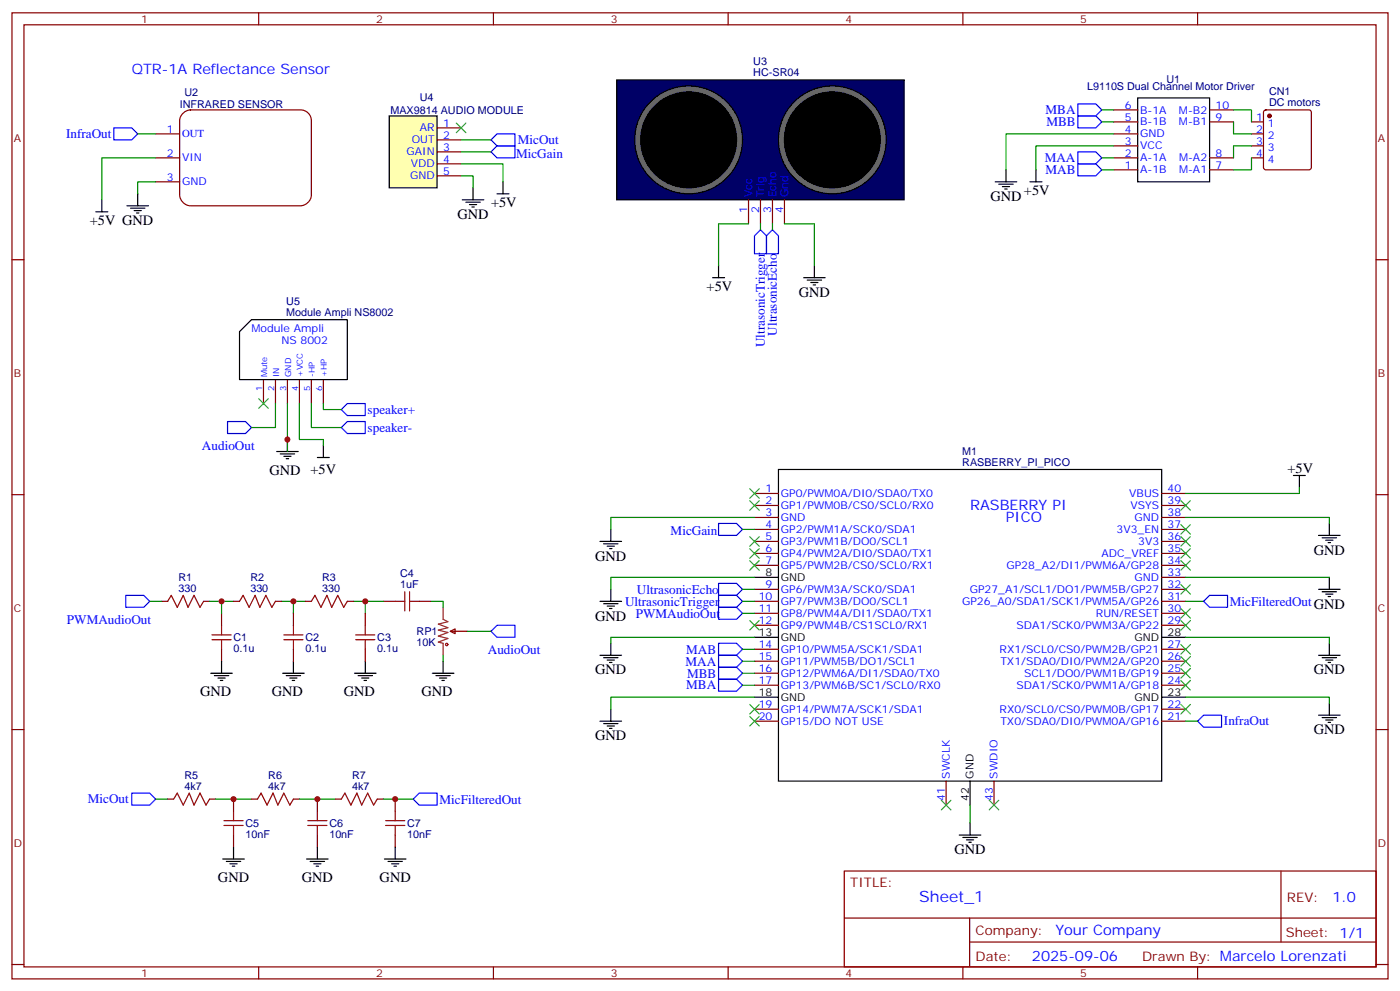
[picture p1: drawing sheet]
<svg xmlns="http://www.w3.org/2000/svg" width="412mm" height="292mm" viewBox="0 0 412 292" stroke-linecap="round" stroke-linejoin="round" font-family="sans-serif">
<g fill="none" stroke="#870000" stroke-width=".35">
<path d="M3.5 3.8h405.4v284.3h-405.4zM7.1 7.3h398.2v277.3h-398.2zM76.2 3.8v3.5M145.3 3.8v3.5M214.5 3.8v3.5M283.6 3.8v3.5M352.8 3.8v3.5M328.1 39.4h7M328.1 35.9h7M328.1 32.3h7M356.3 35.9h7.1M356.3 32.3h7.1"/>
<path d="M328.1 50h7M328.1 46.5h7M328.1 42.9h7M356.3 50h7.1M356.3 46.5h7.1M3.5 76.4h3.6M405.3 76.4h3.6M3.5 145.6h3.6M222.2 145.2h7.1M222.2 148.8h7.1M222.2 152.3h7.1M222.2 155.8h7.1"/>
<path d="M222.2 159.3h7.1M342.2 145.2h7M342.2 148.8h7M342.2 152.3h7M342.2 155.8h7M342.2 159.3h7M405.3 145.6h3.6M222.2 162.9h7.1M222.2 166.4h7.1M222.2 173.5h7.1M222.2 177h7.1M342.2 162.9h7"/>
<path d="M342.2 166.4h7M342.2 173.5h7M342.2 177h7M342.2 169.9h7M222.2 180.5h7.1M222.2 184h7.1M222.2 191.1h7.1M222.2 194.6h7.1M222.2 198.2h7.1M342.2 180.5h7M342.2 184h7M342.2 191.1h7"/>
<path d="M342.2 194.6h7M342.2 198.2h7M3.5 214.7h3.6M222.2 201.7h7.1M222.2 208.7h7.1M222.2 212.3h7.1M342.2 201.7h7M342.2 208.7h7M342.2 212.3h7M405.3 214.7h3.6M278.7 229.9v7.1M292.8 229.9v7.1"/>
<path d="M248.7 256.4h156.6v28.2h-156.6zM377.3 256.4v20.9M248.7 270.2h156.5M285.6 277.3h119.6M285.6 270.2v14.1M3.5 283.9h3.6M76.2 284.6v3.5M145.3 284.6v3.5M214.5 284.6v3.5M283.6 284.6v3.5M352.8 284.6v3.5M405.3 283.9h3.6"/>
</g>
<g fill="none" stroke="#000" stroke-width=".35">
<path d="M335.1 28.8h21.2v24.7h-21.2zM293.2 53.5h6.3M294.2 54.2h4.2M295.3 54.9h2.1M296 55.6h.7M296.3 50v3.5M303.4 53.5h3.5M305.2 50v3.5M229.3 138.2h112.9v91.7h-112.9zM381 139.9h3.5M382.8 139.9v3.6M176.7 159.3h6.4"/>
<path d="M179.9 155.8v3.5M388.4 157.6h6.4M389.5 158.3h4.2M390.5 159h2.1M391.2 159.7h.7M391.6 154.1v3.5M176.7 177h6.4M177.8 177.7h4.2M177.8 160.1h4.2M178.9 178.4h2.1M178.9 160.8h2.1M179.6 179.1h.7"/>
<path d="M179.6 161.5h.7M179.9 173.5v3.5M222.2 169.9h7.1M388.4 173.5h6.4M389.5 174.2h4.2M390.5 174.9h2.1M391.2 175.6h.7M391.6 169.9v3.6M176.7 192.9h6.4M177.8 193.6h4.2M178.9 194.3h2.1M179.6 195h.7"/>
<path d="M179.9 189.3v3.6M222.2 187.6h7.1M342.2 187.6h7M388.4 192.9h6.4M389.5 193.6h4.2M390.5 194.3h2.1M391.2 195h.7M391.6 189.3v3.6M176.7 212.3h6.4M177.8 213h4.2M178.9 213.7h2.1M179.6 214.4h.7"/>
<path d="M179.9 208.7v3.6M222.2 205.2h7.1M342.2 205.2h7M388.4 210.5h6.4M389.5 211.2h4.2M390.5 211.9h2.1M391.2 212.6h.7M391.6 207v3.5M285.8 229.9v7.1M282.6 245.8h6.3M283.6 246.5h4.3M284.7 247.2h2.1"/>
<path d="M285.4 247.9h.7M285.8 242.3v3.5"/>
</g>
<path d="M328.1 39.4h-31.8v10.6M328.1 42.9h-22.9v7.1M222.2 152.3h-42.3v3.5M349.2 152.3h42.4v1.8M222.2 169.9h-42.3v3.6M349.2 169.9h42.4M222.2 187.6h-42.3v1.7M349.2 187.6h42.4v1.7M222.2 205.2h-42.3v3.5M349.2 205.2h42.4v1.8M285.8 237v5.3" fill="none" stroke="#008700" stroke-width=".35"/>
<path d="M53.7 33.5a3.4 3.4 0 0 1 2.4-1.2h32.4a3.2 3.2 0 0 1 3.2 3.2v21.9a3.4 3.4 0 0 1-3.2 3.2h-32.4a3.4 3.4 0 0 1-3.2-3.2v-21.9l.1-.7z" fill="#fff" stroke="#870000" stroke-width=".35"/>
<path d="M45.9 39.4h7M45.9 46.5h7M45.9 53.5h7" fill="none" stroke="#870000" stroke-width=".35"/>
<path d="M181.7 23.5h84.6v35.3h-84.6z" fill="#006" stroke="#000" stroke-width=".35"/>
<circle cx="202.8" cy="41.2" r="15.9" fill="#666" stroke="#000" stroke-width=".35"/>
<path d="M220.5 58.8v7.1M224 58.8v7.1M227.5 58.8v7.1M231.1 58.8v7.1" fill="none" stroke="#870000" stroke-width=".35"/>
<circle cx="245.2" cy="41.2" r="15.9" fill="#666" stroke="#000" stroke-width=".35"/>
<g fill="#000" stroke="#000" stroke-width=".35">
<circle cx="202.8" cy="41.2" r="14.1"/>
<circle cx="245.2" cy="41.2" r="14.1"/>
</g>
<path d="M114.7 34.1h14.1v21.2h-14.1z" fill="#ffffb0" stroke="#000" stroke-width=".35"/>
<g fill="none" stroke="#870000" stroke-width=".35">
<path d="M128.8 37.6h7M368.7 35.9h3.5M368.7 39.4h3.5M372.4 32.6l.5-.3h12.7l.5 .3 .2 .5v16.2l-.2 .5-.5 .2h-12.7l-.5-.2-.2-.5v-16.2zM128.8 51.8h7M128.8 48.2h7M128.8 44.7h7M128.8 41.2h7M368.7 42.9h3.5M368.7 46.5h3.5M77.6 111.7v7.1M81.1 111.7v7.1"/>
<path d="M84.7 111.7v7.1M88.2 111.7v7.1M91.7 111.7v7.1M95.2 111.7v7.1M47.6 177h1.8M60 177h1.7M68.8 177h1.8M81.1 177h1.8M90 177h1.7M102.3 177h1.8M112.9 177h3.5M123.5 177h3.5"/>
<path d="M65.3 180.5v3.5M65.3 191.1v3.5M86.4 180.5v3.5M86.4 191.1v3.5M107.6 180.5v3.5M107.6 191.1v3.5M132.6 185.8l1.5-.7v1.4zM132.6 185.8h5M49.4 235.2h1.8M61.7 235.2h1.8M68.8 235.2v3.5M74.1 235.2h1.7"/>
<path d="M86.4 235.2h1.8M93.5 235.2v3.5M98.8 235.2h1.7M111.1 235.2h1.8M116.4 235.2v3.5M68.8 245.8v3.5M93.5 245.8v3.5M116.4 245.8v3.5"/>
</g>
<g fill="none" stroke="#000" stroke-width=".35">
<path d="M30 58.8v3.5M40.6 57v3.6M136.2 58.8h6.3M137.2 59.5h4.3M139.3 55.3v3.5M146.4 57h3.5M148.2 53.5v3.5M28.2 62.3h3.5M37.4 60.6h6.3M38.5 61.3h4.2M39.5 62h2.1M40.2 62.7h.7"/>
<path d="M138.3 60.2h2.1M139 60.9h.7M211.7 78.2v3.5M239.9 78.2v3.5M74.1 94.1h28.2v17.6h-31.7v-14.1zM209.9 81.7h3.5M236.7 81.7h6.4M237.8 82.4h4.2M238.8 83.1h2.1M239.5 83.9h.7M81.5 132.9h6.3M82.5 133.6h4.3"/>
<path d="M83.6 134.3h2.1M84.3 135h.7M84.7 129.4v3.5M93.5 134.7h3.5M95.2 131.1v3.6M62.1 198.2h6.3M63.1 198.9h4.3M64.2 199.6h2.1M65.3 194.6v3.6M83.3 198.2h6.3M84.3 198.9h4.2M85.4 199.6h2.1"/>
<path d="M86.4 194.6v3.6M104.4 198.2h6.4M105.5 198.9h4.2M106.5 199.6h2.2M107.6 194.6v3.6M127.4 198.2h6.3M128.4 198.9h4.2M129.5 199.6h2.1M130.5 194.6v3.6M64.9 200.3h.7M86.1 200.3h.7M107.2 200.3h.7"/>
<path d="M130.2 200.3h.7M65.6 252.8h6.4M66.7 253.5h4.2M67.7 254.2h2.1M68.4 255h.7M68.8 249.3v3.5M90.3 252.8h6.4M91.4 253.5h4.2M92.4 254.2h2.1M93.1 255h.7M93.5 249.3v3.5M113.2 252.8h6.4"/>
<path d="M114.3 253.5h4.2M115.4 254.2h2.1M116.1 255h.7M116.4 249.3v3.5"/>
</g>
<g fill="none" stroke="#008700" stroke-width=".35">
<path d="M40.6 39.4h5.3M324.6 35.9h3.5M324.6 32.3h3.5M363.4 32.3h5.3v3.6M363.4 35.9v3.5h5.3M45.9 53.5h-5.3v3.5M45.9 46.5h-15.9v12.3M135.8 51.8h3.5v3.5M135.8 48.2h12.4v5.3M135.8 41.2h8.8M135.8 44.7h8.8M324.6 46.5h3.5"/>
<path d="M324.6 50h3.5M368.7 42.9h-5.3v3.6M368.7 46.5v3.5h-5.3M220.5 65.9h-8.8v12.3M224 65.9v1.7M227.5 65.9v1.7M231.1 65.9h8.8v12.3M81.1 118.8v7h-7M84.7 118.8v14.1M88.2 118.8v10.6h7v1.7M91.7 118.8v7h8.8M95.2 118.8v1.7h5.3"/>
<path d="M218.7 155.8h3.5M382.8 143.5v1.7h-33.6M44.1 177h3.5M61.7 177h3.6v3.5M65.3 177h3.5M82.9 177h3.5v3.5M86.4 177h3.6M104.1 177h3.5v3.5M107.6 177h5.3M127 177h3.5v1.8M218.7 177h3.5M218.7 173.5h3.5"/>
<path d="M349.2 177h5.3M130.5 192.9v1.7M137.6 185.8h7M218.7 198.2h3.5M218.7 194.6h3.5M218.7 191.1h3.5M218.7 180.5h3.5M218.7 201.7h3.5M349.2 212.3h3.6M45.9 235.2h3.5M63.5 235.2h10.6M88.2 235.2h10.6"/>
<path d="M112.9 235.2h8.8"/>
</g>
<g fill="none" stroke="#00f" stroke-width=".35">
<path d="M33.5 37.6h5.3l1.8 1.8-1.8 1.8h-5.3zM146.4 39.4h5.3v3.5h-5.3l-1.8-1.7zM317.5 30.6h5.3l1.8 1.7-1.8 1.8h-5.3zM317.5 34.1h5.3l1.8 1.8-1.8 1.7h-5.3zM146.4 42.9h5.3v3.6h-5.3l-1.8-1.8zM317.5 44.7h5.3l1.8 1.8-1.8 1.7h-5.3zM317.5 48.2h5.3l1.8 1.8-1.8 1.8h-5.3zM224 67.6l1.8 1.8v5.3h-3.6v-5.3zM227.5 67.6l1.8 1.8v5.3h-3.5v-5.3zM102.3 118.8h5.3v3.5h-5.3l-1.8-1.8zM67 124.1h5.3l1.8 1.7-1.8 1.8h-5.3zM102.3 124.1h5.3v3.5h-5.3l-1.8-1.8z"/>
<path d="M211.7 154.1h5.3l1.7 1.7-1.7 1.8h-5.3zM37 175.2h5.3l1.8 1.8-1.8 1.8h-5.3zM211.7 171.7h5.3l1.7 1.8-1.7 1.7h-5.3zM211.7 175.2h5.3l1.7 1.8-1.7 1.8h-5.3zM211.7 178.8h5.3l1.7 1.7-1.7 1.8h-5.3zM354.5 177l1.8-1.8h5.3v3.6h-5.3zM144.6 185.8l1.8-1.8h5.3v3.6h-5.3zM211.7 199.9h5.3l1.7 1.8-1.7 1.7h-5.3zM211.7 196.4h5.3l1.7 1.8-1.7 1.7h-5.3zM211.7 192.9h5.3l1.7 1.7-1.7 1.8h-5.3zM211.7 189.3h5.3l1.7 1.8-1.7 1.8h-5.3zM354.5 210.5h5.3v3.5h-5.3l-1.7-1.7z"/>
<path d="M38.8 233.4h5.3l1.8 1.8-1.8 1.8h-5.3zM121.7 235.2l1.8-1.8h5.3v3.6h-5.3z"/>
</g>
<g fill="none" stroke="#3c3" stroke-width=".35">
<path d="M134.4 36.2l2.8 2.9M137.2 36.2l-2.8 2.9M76.2 117.4l2.8 2.8M79 117.4l-2.8 2.8M220.8 157.9l2.9 2.9M220.8 147.4l2.9 2.8M220.8 143.8l2.9 2.8M223.7 157.9l-2.9 2.9M223.7 147.4l-2.9 2.8M223.7 143.8l-2.9 2.8M347.8 157.9l2.9 2.9M347.8 154.4l2.9 2.8"/>
<path d="M347.8 147.4l2.9 2.8M350.7 157.9l-2.9 2.9M350.7 154.4l-2.9 2.8M350.7 147.4l-2.9 2.8M220.8 165l2.9 2.8M220.8 161.5l2.9 2.8M223.7 165l-2.9 2.8M223.7 161.5l-2.9 2.8M347.8 179.1l2.9 2.8M347.8 172l2.9 2.9M347.8 165l2.9 2.8M347.8 161.5l2.9 2.8"/>
<path d="M350.7 179.1l-2.9 2.8M350.7 172l-2.9 2.9M350.7 165l-2.9 2.8M350.7 161.5l-2.9 2.8M220.8 182.6l2.9 2.9M223.7 182.6l-2.9 2.9M347.8 196.7l2.9 2.9M347.8 193.2l2.9 2.8M347.8 189.7l2.9 2.8M347.8 182.6l2.9 2.9M350.7 196.7l-2.9 2.9M350.7 193.2l-2.9 2.8"/>
<path d="M350.7 189.7l-2.9 2.8M350.7 182.6l-2.9 2.9M220.8 210.9l2.9 2.8M220.8 207.3l2.9 2.8M223.7 210.9l-2.9 2.8M223.7 207.3l-2.9 2.8M347.8 207.3l2.9 2.8M347.8 200.3l2.9 2.8M350.7 207.3l-2.9 2.8M350.7 200.3l-2.9 2.8M277.3 235.5l2.8 2.9M280.1 235.5l-2.8 2.9"/>
<path d="M291.4 235.5l2.8 2.9M294.2 235.5l-2.8 2.9"/>
</g>
<g fill="none" stroke="#a10000" stroke-width=".35">
<path d="M49.4 177l1-1.8 1.8 3.6 1.8-3.6 1.4 3.6 1.7-3.6 1.8 3.6 1.1-1.8M70.6 177l1-1.8 1.8 3.6 1.7-3.6 1.5 3.6 1.7-3.6 1.8 3.6 1-1.8M91.7 177l1.1-1.8 1.7 3.6 1.8-3.6 1.4 3.6 1.8-3.6 1.7 3.6 1.1-1.8M116.4 177h2.8M119.2 174.2v5.6M120.6 177h2.9M120.6 174.2v5.6M62.4 188.3h5.7M62.4 186.9h5.7M65.3 184v2.9M65.3 188.3v2.8M83.6 188.3h5.7"/>
<path d="M83.6 186.9h5.7M86.4 184v2.9M86.4 188.3v2.8M104.8 188.3h5.6M104.8 186.9h5.6M107.6 184v2.9M107.6 188.3v2.8M51.2 235.2l1-1.8 1.8 3.6 1.7-3.6 1.4 3.6 1.8-3.6 1.8 3.6 1-1.8M68.8 238.7v2.8M75.8 235.2l1.1-1.8 1.8 3.6 1.7-3.6 1.4 3.6 1.8-3.6 1.8 3.6 1-1.8M93.5 238.7v2.8M100.5 235.2l1.1-1.8 1.8 3.6 1.7-3.6 1.4 3.6 1.8-3.6 1.8 3.6 1-1.8"/>
<path d="M116.4 238.7v2.8M66 243h5.6M66 241.5h5.6M68.8 243v2.8M90.7 243h5.6M90.7 241.5h5.6M93.5 243v2.8M113.6 243h5.6M113.6 241.5h5.6M116.4 243v2.8"/>
<circle cx="131.6" cy="189.7" r=".35"/>
</g>
<path d="M130.5 178.8v3.5l1.4 .7-2.8 .7 2.8 1-2.8 .8 2.8 .7-2.8 1 2.8 .7-2.8 1.1 1.4 .3v3.6" fill="none" stroke="#8c2424" stroke-width=".35"/>
<circle cx="373.9" cy="34.1" r=".53" fill="#870000" stroke="#870000" stroke-width=".35"/>
<g fill="#c00">
<circle cx="65.3" cy="177" r=".88"/>
<circle cx="86.4" cy="177" r=".88"/>
<circle cx="107.6" cy="177" r=".88"/>
<circle cx="84.7" cy="129.4" r=".88"/>
<circle cx="68.8" cy="235.2" r=".88"/>
<circle cx="116.4" cy="235.2" r=".88"/>
<circle cx="93.5" cy="235.2" r=".88"/>
</g>
<text font-size="4.6" fill="#00f" x="270.8" y="265.4">Sheet_1</text>
<g font-size="4.2" fill="#00f">
<text x="38.8" y="21.8">QTR-1A Reflectance Sensor</text>
<text x="285.8" y="150.1">RASBERRY PI</text>
<text x="296.3" y="153.6">PICO</text>
<text x="392.5" y="265.6">1.0</text>
<text x="310.9" y="275.2">Your Company</text>
<text x="304" y="283">2025-09-06</text>
</g>
<g font-size="4.2">
<text x="291.7" y="59.2">GND</text>
<text x="301.6" y="57.4">+5V</text>
<text x="134.8" y="64.5">GND</text>
<text x="144.6" y="60.9">+5V</text>
<text x="26.5" y="66.2">+5V GND</text>
<text x="208.1" y="85.6">+5V</text>
<text x="235.3" y="87.4">GND</text>
<text x="79.4" y="139.9">GND +5V</text>
<text x="379.2" y="139.2">+5V</text>
<text x="175.3" y="165">GND</text>
<text x="387" y="163.2">GND</text>
<text x="175.3" y="182.6">GND</text>
<text x="175.3" y="198.5">GND</text>
<text x="387" y="198.5">GND</text>
<text x="58.9" y="204.9">GND</text>
<text x="80.1" y="204.9">GND</text>
<text x="101.2" y="204.9">GND</text>
<text x="124.2" y="204.9">GND</text>
<text x="175.3" y="217.9">GND</text>
<text x="387" y="216.1">GND</text>
<text x="281.2" y="251.4">GND</text>
<text x="64.2" y="259.5">GND</text>
<text x="88.9" y="259.5">GND</text>
<text x="111.8" y="259.5">GND</text>
</g>
<g font-size="3.9" fill="#00f">
<text x="308" y="33.6">MBA</text>
<text x="19.5" y="40.7">InfraOut</text>
<text x="308.2" y="37.2">MBB</text>
<text x="152" y="46.5">MicGain</text>
<text x="152.5" y="42.4">MicOut</text>
<text x="307.8" y="47.7">MAA</text>
<text x="308" y="51.3">MAB</text>
<text x="228.8" y="98.8" transform="rotate(-90 228.8 98.8)">UltrasonicEcho</text>
<text x="225.3" y="102.2" transform="rotate(-90 225.3 102.2)">UltrasonicTrigger</text>
<text x="108.3" y="121.8">speaker+</text>
<text x="108.3" y="127.1">speaker-</text>
<text x="59.5" y="132.4">AudioOut</text>
<text x="197.6" y="157.6">MicGain</text>
<text x="184.1" y="178.2">UltrasonicTrigger</text>
<text x="187.6" y="174.7">UltrasonicEcho</text>
<text x="362.3" y="178.3">MicFilteredOutGND</text>
<text x="19.7" y="183.5">PWMAudioOut</text>
<text x="187.3" y="181.8">PWMAudioOut</text>
<text x="143.7" y="192.3">AudioOut</text>
<text x="201.9" y="195.9">MAA</text>
<text x="202.2" y="192.4">MAB</text>
<text x="202.2" y="202.9">MBA</text>
<text x="202.4" y="199.4">MBB</text>
<text x="360.5" y="213.5">InfraOut</text>
<text x="25.9" y="236.4">MicOut</text>
<text x="129.5" y="236.5">MicFilteredOut</text>
</g>
<g font-size="3.9" fill="#800">
<text x="250.5" y="260.9">TITLE:</text>
<text x="379.1" y="265.6">REV:</text>
<text x="287.4" y="275.1">Company:</text>
<text x="378.7" y="275.8">Sheet: 1/1</text>
<text x="287.4" y="282.8">Date:</text>
<text x="336.4" y="282.9">Drawn By: Marcelo Lorenzati</text>
</g>
<g font-size="3.2" fill="#800">
<text x="41.6" y="6.8">1</text>
<text x="110.8" y="6.8">2</text>
<text x="179.9" y="6.8">3</text>
<text x="249.1" y="6.8">4</text>
<text x="318.2" y="6.8">5</text>
<text x="4.1" y="41.9">A</text>
<text x="405.9" y="41.9">A</text>
<text x="4.1" y="111">B</text>
<text x="405.9" y="111">B</text>
<text x="4.1" y="180.2">C</text>
<text x="405.9" y="180.2">C</text>
<text x="4.1" y="249.3">D</text>
<text x="405.9" y="249.3">D</text>
<text x="41.6" y="287.6">1</text>
<text x="110.8" y="287.6">2</text>
<text x="179.9" y="287.6">3</text>
<text x="249.1" y="287.6">4</text>
<text x="318.2" y="287.6">5</text>
</g>
<g font-size="3.2" fill="#000080">
<text x="221.9" y="22.5">HC-SR04</text>
<text x="221.9" y="19.3">U3</text>
<text x="54.3" y="28.2">U2</text>
<text x="123.6" y="29.6">U4</text>
<text x="320.2" y="26.5">L9110S Dual Channel Motor Driver</text>
<text x="343.6" y="24.6">U1</text>
<text x="373.8" y="28">CN1</text>
<text x="53" y="31.7">INFRARED SENSOR</text>
<text x="115" y="33.6">MAX9814 AUDIO MODULE</text>
<text x="373.8" y="31.1">DC motors</text>
<text x="84.3" y="89.8">U5</text>
<text x="84.3" y="93">Module Ampli NS8002</text>
<text x="283.5" y="137.1">RASBERRY_PI_PICO</text>
<text x="283.5" y="133.9">M1</text>
<text x="52.6" y="171">R1</text>
<text x="73.7" y="171">R2</text>
<text x="94.9" y="171">R3</text>
<text x="117.8" y="173.1">1uF</text>
<text x="117.8" y="169.9">C4</text>
<text x="52.6" y="174.2">330</text>
<text x="73.7" y="174.2">330</text>
<text x="94.9" y="174.2">330</text>
<text x="68.8" y="191.9">0.1u</text>
<text x="68.8" y="188.7">C1</text>
<text x="90" y="191.9">0.1u</text>
<text x="90" y="188.7">C2</text>
<text x="111.1" y="191.9">0.1u</text>
<text x="111.1" y="188.7">C3</text>
<text x="122.7" y="190.1">10K</text>
<text x="122.7" y="186.9">RP1</text>
<text x="54.3" y="232.4">4k7</text>
<text x="54.3" y="229.2">R5</text>
<text x="79" y="232.4">4k7</text>
<text x="79" y="229.2">R6</text>
<text x="103.7" y="232.4">4k7</text>
<text x="103.7" y="229.2">R7</text>
<text x="72.3" y="243.4">C5</text>
<text x="97" y="243.4">C6</text>
<text x="119.9" y="243.4">C7</text>
<text x="72.3" y="246.6">10nF</text>
<text x="97" y="246.6">10nF</text>
<text x="119.9" y="246.6">10nF</text>
</g>
<g font-size="3.2" fill="#00f">
<text x="331.4" y="35.5">5</text>
<text x="331.4" y="32">6</text>
<text x="335.8" y="33.4">B-1A</text>
<text x="347.3" y="33.4">M-B2</text>
<text x="358.1" y="35.5">9</text>
<text x="358.1" y="32">10</text>
<text x="370" y="35.5">1</text>
<text x="49.1" y="39.1">1</text>
<text x="53.6" y="40.5">OUT</text>
<text x="123.7" y="38.7">AR</text>
<text x="130.5" y="40.8">2</text>
<text x="130.5" y="37.3">1</text>
<text x="331.4" y="39.1">4</text>
<text x="335.8" y="40.5">GND</text>
<text x="335.8" y="36.9">B-1B</text>
<text x="347.3" y="36.9">M-B1</text>
<text x="370" y="39.1">2</text>
<text x="373.5" y="37.3">1</text>
<text x="373.5" y="40.8">2</text>
<text x="49.1" y="46.1">2</text>
<text x="53.6" y="47.5">VIN</text>
<text x="119.7" y="45.8">GAIN</text>
<text x="121.3" y="42.2">OUT</text>
<text x="130.5" y="47.9">4</text>
<text x="130.5" y="44.3">3</text>
<text x="331.4" y="46.1">2</text>
<text x="331.4" y="42.6">3</text>
<text x="335.8" y="47.5">A-1A</text>
<text x="335.8" y="44">VCC</text>
<text x="347.3" y="47.5">M-A2</text>
<text x="358.1" y="46.1">8</text>
<text x="370" y="42.6">3</text>
<text x="370" y="46.1">4</text>
<text x="373.5" y="44.3">3</text>
<text x="373.5" y="47.9">4</text>
<text x="49.1" y="53.2">3</text>
<text x="120.8" y="52.8">GND</text>
<text x="121" y="49.3">VDD</text>
<text x="130.5" y="51.4">5</text>
<text x="331.4" y="49.6">1</text>
<text x="335.8" y="51">A-1B</text>
<text x="347.3" y="51">M-A1</text>
<text x="358.1" y="49.6">7</text>
<text x="53.6" y="54.6">GND</text>
<text x="221.5" y="58.1" transform="rotate(-90 221.5 58.1)">Vcc</text>
<text x="225.1" y="58.1" transform="rotate(-90 225.1 58.1)">Trig</text>
<text x="228.6" y="58.1" transform="rotate(-90 228.6 58.1)">Echo</text>
<text x="232.1" y="58.1" transform="rotate(-90 232.1 58.1)">Gnd</text>
<text x="220.1" y="62.6" transform="rotate(-90 220.1 62.6)">1</text>
<text x="223.7" y="62.6" transform="rotate(-90 223.7 62.6)">2</text>
<text x="227.2" y="62.6" transform="rotate(-90 227.2 62.6)">3</text>
<text x="230.7" y="62.6" transform="rotate(-90 230.7 62.6)">4</text>
<text x="74.1" y="97.6">Module Ampli</text>
<text x="82.9" y="101.1">NS 8002</text>
<text x="225.5" y="144.9">1</text>
<text x="225.5" y="148.4">2</text>
<text x="230" y="146.3">GP0/PWM0A/DI0/SDA0/TX0</text>
<text x="230" y="149.8">GP1/PWM0B/CS0/SCL0/RX0</text>
<text x="332.7" y="146.3">VBUS</text>
<text x="333" y="149.8">VSYS</text>
<text x="344" y="148.4">39</text>
<text x="344" y="144.9">40</text>
<text x="225.5" y="151.9">3</text>
<text x="225.5" y="155.5">4</text>
<text x="230" y="153.4">GND</text>
<text x="334.2" y="153.4">GND</text>
<text x="344" y="155.5">37</text>
<text x="344" y="151.9">38</text>
<text x="225.5" y="159">5</text>
<text x="230" y="156.9">GP2/PWM1A/SCK0/SDA1</text>
<text x="230" y="160.4">GP3/PWM1B/DO0/SCL1</text>
<text x="328.9" y="156.9">3V3_EN</text>
<text x="335.3" y="160.4">3V3</text>
<text x="344" y="159">36</text>
<text x="225.5" y="162.5">6</text>
<text x="225.5" y="166.1">7</text>
<text x="230" y="163.9">GP4/PWM2A/DI0/SDA0/TX1</text>
<text x="230" y="167.5">GP5/PWM2B/CS0/SCL0/RX1</text>
<text x="296.4" y="167.5">GP28_A2/DI1/PWM6A/GP28</text>
<text x="324.4" y="163.9">ADC_VREF</text>
<text x="344" y="166.1">34</text>
<text x="344" y="162.5">35</text>
<text x="225.5" y="173.1">9</text>
<text x="334.2" y="171">GND</text>
<text x="344" y="173.1">32</text>
<text x="344" y="169.6">33</text>
<text x="223.5" y="176.6">10</text>
<text x="230" y="174.5">GP6/PWM3A/SCK0/SDA1</text>
<text x="230" y="178">GP7/PWM3B/DO0/SCL1</text>
<text x="283.4" y="178">GP26_A0/SDA1/SCK1/PWM5A/GP26</text>
<text x="285.7" y="174.5">GP27_A1/SCL1/DO1/PWM5B/GP27</text>
<text x="344" y="176.6">31</text>
<text x="223.5" y="180.2">11</text>
<text x="223.5" y="183.7">12</text>
<text x="230" y="181.6">GP8/PWM4A/DI1/SDA0/TX1</text>
<text x="230" y="185.1">GP9/PWM4B/CS1SCL0/RX1</text>
<text x="299.5" y="185.1">SDA1/SCK0/PWM3A/GP22</text>
<text x="322.8" y="181.6">RUN/RESET</text>
<text x="344" y="183.7">29</text>
<text x="344" y="180.2">30</text>
<text x="223.5" y="190.7">14</text>
<text x="344" y="190.7">27</text>
<text x="223.5" y="194.3">15</text>
<text x="223.5" y="197.8">16</text>
<text x="230" y="192.2">GP10/PWM5A/SCK1/SDA1</text>
<text x="230" y="195.7">GP11/PWM5B/DO1/SCL1</text>
<text x="294.4" y="192.2">RX1/SCL0/CS0/PWM2B/GP21</text>
<text x="294.7" y="195.7">TX1/SDA0/DI0/PWM2A/GP20</text>
<text x="344" y="197.8">25</text>
<text x="344" y="194.3">26</text>
<text x="223.5" y="201.3">17</text>
<text x="230" y="199.2">GP12/PWM6A/DI1/SDA0/TX0</text>
<text x="230" y="202.7">GP13/PWM6B/SC1/SCL0/RX0</text>
<text x="299.5" y="202.7">SDA1/SCK0/PWM1A/GP18</text>
<text x="301.7" y="199.2">SCL1/DO0/PWM1B/GP19</text>
<text x="344" y="201.3">24</text>
<text x="223.5" y="208.4">19</text>
<text x="230" y="209.8">GP14/PWM7A/SCK1/SDA1</text>
<text x="294.4" y="209.8">RX0/SCL0/CS0/PWM0B/GP17</text>
<text x="344" y="208.4">22</text>
<text x="223.5" y="211.9">20</text>
<text x="230" y="213.3">GP15/DO NOT USE</text>
<text x="294.7" y="213.3">TX0/SDA0/DI0/PWM0A/GP16</text>
<text x="344" y="211.9">21</text>
<text x="279.8" y="229.2" transform="rotate(-90 279.8 229.2)">SWCLK</text>
<text x="293.9" y="229.2" transform="rotate(-90 293.9 229.2)">SWDIO</text>
<text x="278.3" y="235.7" transform="rotate(-90 278.3 235.7)">41</text>
<text x="292.5" y="235.7" transform="rotate(-90 292.5 235.7)">43</text>
</g>
<g font-size="3.2">
<text x="225.5" y="169.6">8</text>
<text x="230" y="171">GND</text>
<text x="223.5" y="187.2">13</text>
<text x="230" y="188.6">GND</text>
<text x="334.2" y="188.6">GND</text>
<text x="344" y="187.2">28</text>
<text x="223.5" y="204.9">18</text>
<text x="230" y="206.3">GND</text>
<text x="334.2" y="206.3">GND</text>
<text x="344" y="204.9">23</text>
<text x="286.8" y="229.2" transform="rotate(-90 286.8 229.2)">GND</text>
<text x="285.4" y="235.7" transform="rotate(-90 285.4 235.7)">42</text>
</g>
<g font-size="2.5" fill="#00f">
<text x="78.7" y="111" transform="rotate(-90 78.7 111)">Mute</text>
<text x="82.2" y="111" transform="rotate(-90 82.2 111)">IN</text>
<text x="85.7" y="111" transform="rotate(-90 85.7 111)">GND</text>
<text x="89.3" y="111" transform="rotate(-90 89.3 111)">+VCC</text>
<text x="92.8" y="111" transform="rotate(-90 92.8 111)">-HP</text>
<text x="96.3" y="111" transform="rotate(-90 96.3 111)">+HP</text>
<text x="77.3" y="115.1" transform="rotate(-90 77.3 115.1)">1</text>
<text x="80.8" y="115.1" transform="rotate(-90 80.8 115.1)">2</text>
<text x="84.3" y="115.1" transform="rotate(-90 84.3 115.1)">3</text>
<text x="87.8" y="115.1" transform="rotate(-90 87.8 115.1)">4</text>
<text x="91.4" y="115.1" transform="rotate(-90 91.4 115.1)">5</text>
<text x="94.9" y="115.1" transform="rotate(-90 94.9 115.1)">6</text>
</g>
</svg>
